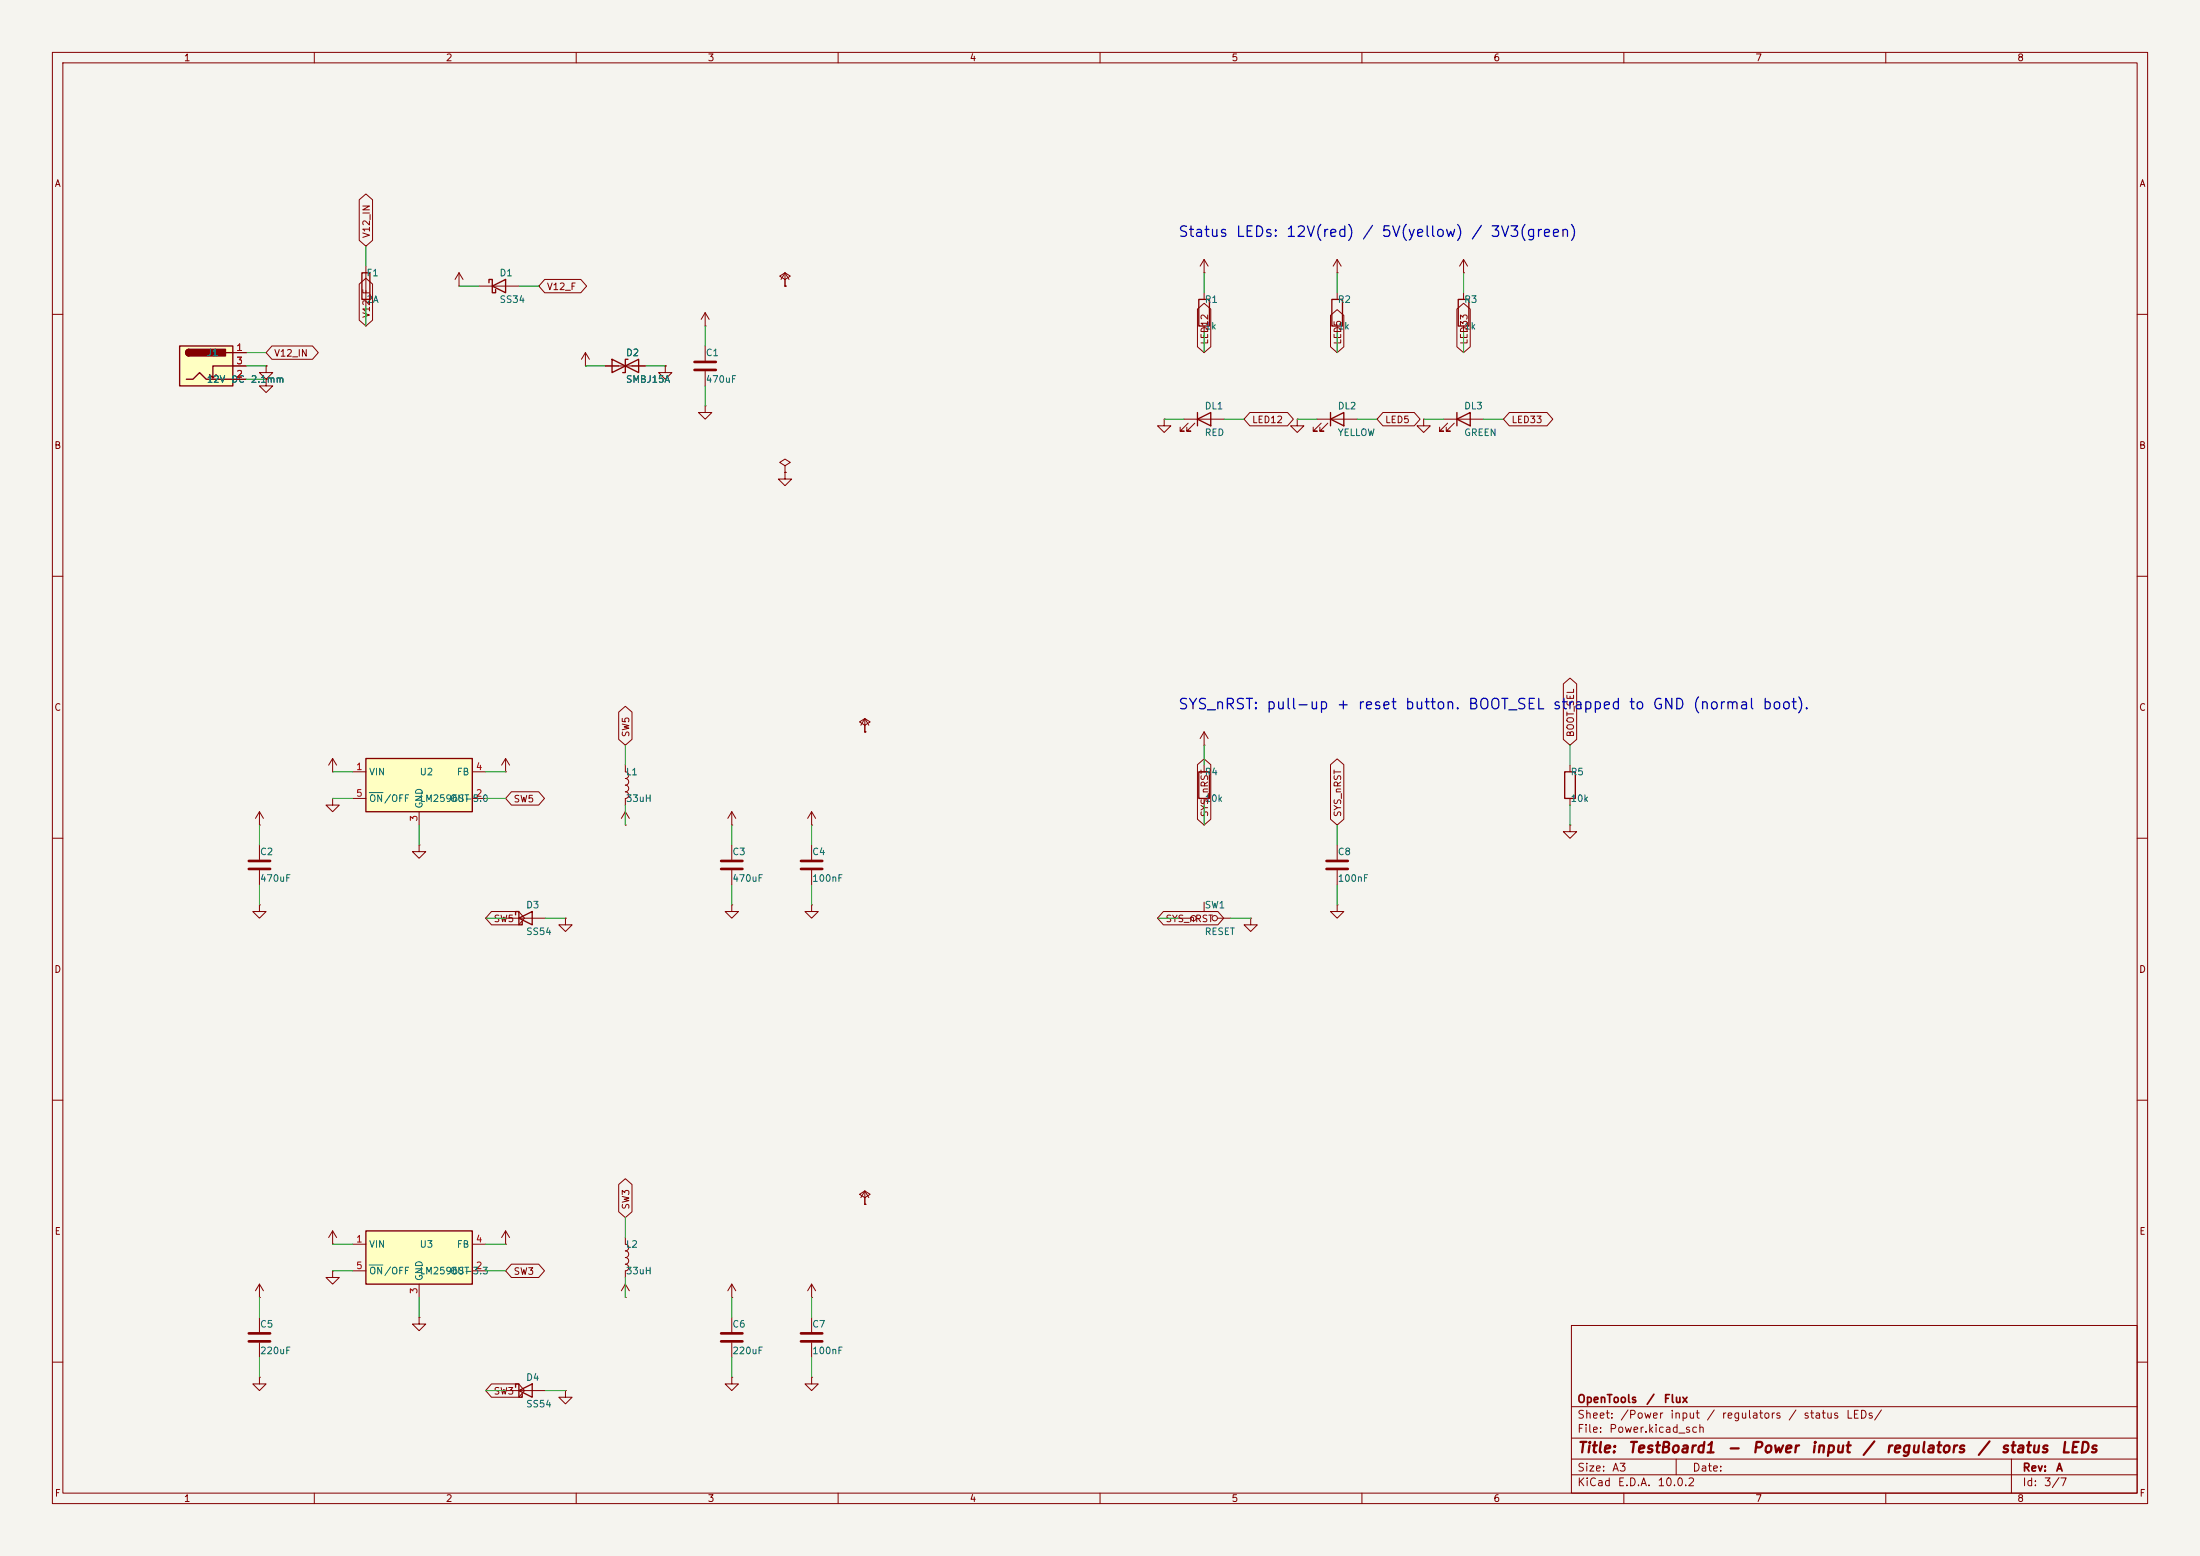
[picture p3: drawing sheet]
<svg xmlns="http://www.w3.org/2000/svg" width="420mm" height="297mm" viewBox="0 0 420 297" stroke-linecap="round" stroke-linejoin="round" font-family="sans-serif">
<path d="M0 0h420v297h-420z" fill="#f5f4ef" stroke="#f5f4ef" stroke-width=".19"/>
<g fill="none" stroke="#840000" stroke-width=".19">
<path d="M10 10h400v277h-400zM12 12h396v273h-396zM60 10v2M110 10v2M160 10v2M210 10v2M260 10v2M310 10v2M360 10v2M69.8 50.8v7.6M149.9 54.6h.1M149.9 52.1l-.8 1.2"/>
<path d="M149.9 52.1l.7 1.2M149.9 52.1v2.5M10 60h2M408 60h2M10 110h2M408 110h2M10 160h2M408 160h2M49.5 172.7v1.3h1.3l-1.3 1.3-1.2-1.3h1.2M49.5 172.7h.1M139.7 161.3v2.8M139.7 166.1v2.8"/>
<path d="M255.3 172.7v1.3h1.2l-1.2 1.3-1.3-1.3h1.3M255.3 172.7h.1M10 210h2M408 210h2M49.5 247.6h.1M49.5 245.1v2.5M49.5 251.5v2.8M49.5 256.3v2.8M49.5 245.1l-.7 1.3M49.5 245.1l.8 1.3M300 253h108v32h-108zM10 260h2"/>
<path d="M300 278.5h108M300 274.5h108M300 268.5h108M320 278.5v3M384 278.5v6.5M408 260h2M60 285v2M110 285v2M160 285v2M210 285v2M260 285v2M300 281.5h108"/>
<path d="M310 285v2M360 285v2"/>
</g>
<path d="M137.7 164.3h4M137.7 165.9h4M47.5 254.5h4.1M47.5 256h4.1" fill="none" stroke="#840000" stroke-width=".51"/>
<path d="M69.1 52.1h1.5v5.1h-1.5z" fill="none" stroke="#840000" stroke-width=".25"/>
<path d="M34.3 66h10.1v7.7h-10.1z" fill="#ffffc2"/>
<g fill="none" stroke="#840000" stroke-width=".25">
<path d="M93.3 54v-.7h.7v2.6h.6v-.7M94 54.6l2.5-1.3v2.6zM228.9 57.2h2v5h-2zM254.3 57.2h2v5h-2zM278.4 57.2h2v5h-2zM34.3 66h10.1v7.7h-10.1zM35.6 72.4h1.2l1.3-1.3 1.3 1.3h5M36.1 66.7a.64 .64 0 0 0-.7 .6 .64 .64 0 0 0 .7 .6M41.3 71.5l-.7 .6M43.2 67.3h1.2M44.4 69.9h-3.8v2.2l-.6-.6M116.8 68.6v2.5l5.1-2.5v2.5z"/>
<path d="M119.9 68.6h-.5v2.5h-.5M228.6 78.7v2.6M278.1 78.7v2.6M228.6 80l2.5-1.3v2.6zM278.1 80l2.6-1.3v2.6zM228.9 147.3h2v5.1h-2zM298.7 147.3h2v5.1h-2zM98.4 264.8v-.6h.7v2.5h.6v-.6M99.1 265.4l2.5-1.2v2.5z"/>
</g>
<g fill="#840000" stroke="#840000" stroke-width=".25">
<path d="M35.6 66.9l.5-.2v1.2a.63 .63 0 0 1-.6-.3 .63 .63 0 0 1 .1-.7z"/>
<path d="M36.1 66.7h7v1.2h-7z"/>
</g>
<g fill="none" stroke="#840000" stroke-width=".19">
<path d="M87.6 54.6h.1M87.6 52.1l-.7 1.2M87.6 52.1l.8 1.2M87.6 52.1v2.5M91.4 54.6h7.7M134.6 59.7l-.7 1.3M134.6 59.7l.8 1.3M134.6 59.7v2.5M149.9 53.3l1-.6-1-.6-1.1 .6 1.1 .6v1.3M149.9 54.6h.1M229.9 55.9v1.3M255.3 55.9v1.3"/>
<path d="M279.4 55.9v1.3M44.4 67.3h2.6M44.4 72.4h2.6M44.4 69.9h2.6M50.8 72.4v1.3h1.3l-1.3 1.2-1.3-1.2h1.3M50.8 72.4h.1M50.8 69.9v1.2h1.3l-1.3 1.3-1.3-1.3h1.3M50.8 69.9h.1M111.8 69.9h.1M111.8 67.3l-.8 1.3M111.8 67.3l.7 1.3M111.8 67.3v2.6"/>
<path d="M115.6 69.9h7.6M127 69.9v1.2h1.3l-1.3 1.3-1.3-1.3h1.3M127 69.9h.1M134.6 62.2h.1M134.6 77.5v1.2h1.3l-1.3 1.3-1.3-1.3h1.3M134.6 77.5h.1M134.6 66v2.8M134.6 70.9v2.8M229.9 62.2v1.3M255.3 62.2v1.3M279.4 62.2v1.3M149.9 90.2v1.2h1.2l-1.2 1.3-1.3-1.3h1.3"/>
<path d="M149.9 90.2h.1M149.9 88.9l1-.6-1-.7-1.1 .7 1.1 .6v1.3M222.2 80v1.3h1.3l-1.3 1.3-1.2-1.3h1.2M222.2 80h.1M226.1 80h7.6M226.8 80.8l-1.5 1.5h.8h-.8v-.8M228.1 80.8l-1.5 1.5h.7h-.7v-.8M275.6 80h7.6M276.4 80.8l-1.6 1.5h.8h-.8v-.8M277.6 80.8l-1.5 1.5h.8h-.8v-.8M165.1 138.4l1-.6-1-.6-1 .6 1 .6v1.3M165.1 139.7h.1"/>
<path d="M165.1 137.2l-.8 1.2M165.1 137.2l.8 1.2M165.1 137.2v2.5M229.9 139.7v2.5M229.9 139.7l-.8 1.3M229.9 139.7l.7 1.3M96.5 147.3h.1M96.5 144.8l-.7 1.3M96.5 144.8l.8 1.3M96.5 144.8v2.5M139.7 157.5h.1M139.7 154.9l-.8 1.3"/>
<path d="M139.7 154.9l.8 1.3M139.7 154.9v2.6M154.9 157.5h.1M154.9 154.9v2.6M154.9 154.9l-.7 1.3M154.9 154.9l.8 1.3M229.9 142.2h.1M229.9 146.1v1.2M229.9 152.4v1.3M299.7 157.5v1.3h1.3l-1.3 1.2-1.3-1.2h1.3M299.7 157.5h.1M299.7 146.1v1.2"/>
<path d="M299.7 152.4v1.3M80 161.3v1.3h1.3l-1.3 1.2-1.3-1.2h1.3M80 161.3h.1M139.7 172.7v1.3h1.3l-1.3 1.3-1.3-1.3h1.3M139.7 172.7h.1M154.9 172.7v1.3h1.3l-1.3 1.3-1.2-1.3h1.2M154.9 172.7h.1M154.9 161.3v2.8M154.9 166.1v2.8M224.8 175.3h2.5M227.3 174h5.1M229.9 172.2v1.8"/>
<path d="M232.4 175.3h2.5M238.8 175.3v1.2h1.2l-1.2 1.3-1.3-1.3h1.3M238.8 175.3h.1M255.3 161.3v2.8M255.3 166.1v2.8M96.5 237.5h.1M96.5 234.9v2.6M96.5 234.9l-.7 1.3M96.5 234.9l.8 1.3M119.4 236.2v1.3a.64 .64 0 0 1 .6 .6 .64 .64 0 0 1-.6 .7 .64 .64 0 0 1 .6 .6 .64 .64 0 0 1-.6 .6M165.1 228.6l1-.6-1-.7-1 .7 1 .6v1.3M165.1 229.9h.1"/>
<path d="M165.1 227.3v2.6M165.1 227.3l-.8 1.3M165.1 227.3l.8 1.3M119.4 240a.64 .64 0 0 1 .6 .7 .64 .64 0 0 1-.6 .6 .64 .64 0 0 1 .6 .6 .64 .64 0 0 1-.6 .7v1.2M119.4 247.6h.1M119.4 245.1v2.5M119.4 245.1l-.8 1.3M119.4 245.1l.7 1.3M139.7 247.6h.1M139.7 245.1v2.5M139.7 251.5v2.8M139.7 256.3v2.8"/>
<path d="M139.7 245.1l-.8 1.3M139.7 245.1l.8 1.3M154.9 247.6h.1M154.9 245.1v2.5M154.9 251.5v2.8M154.9 256.3v2.8M154.9 245.1l-.7 1.3M154.9 245.1l.8 1.3M49.5 262.9v1.3h1.3l-1.3 1.2-1.2-1.2h1.2M49.5 262.9h.1M96.5 265.4h7.6M107.9 265.4v1.3h1.3l-1.3 1.3-1.2-1.3h1.2"/>
<path d="M107.9 265.4h.1M139.7 262.9v1.3h1.3l-1.3 1.2-1.3-1.2h1.3M139.7 262.9h.1M154.9 262.9v1.3h1.3l-1.3 1.2-1.2-1.2h1.2M154.9 262.9h.1"/>
<circle cx="227.8" cy="175.3" r=".51"/>
<circle cx="231.9" cy="175.3" r=".51"/>
</g>
<path d="M132.6 69.1h4.1M132.6 70.6h4.1M152.9 164.3h4.1M152.9 165.9h4.1M253.2 164.3h4.1M253.2 165.9h4.1M137.7 254.5h4M137.7 256h4M152.9 254.5h4.1M152.9 256h4.1" fill="none" stroke="#840000" stroke-width=".51"/>
<path d="M69.8 144.8h20.4v10.1h-20.4z" fill="#ffffc2"/>
<path d="M254 78.7v2.6M254 80l2.5-1.3v2.6zM69.8 144.8h20.4v10.1h-20.4z" fill="none" stroke="#840000" stroke-width=".25"/>
<g fill="none" stroke="#840000" stroke-width=".19">
<path d="M247.6 80v1.3h1.3l-1.3 1.3-1.2-1.3h1.2M247.6 80h.1M251.5 80h7.6M252.2 80.8l-1.5 1.5h.8h-.8v-.8M253.5 80.8l-1.5 1.5h.7h-.7v-.8M271.8 80v1.3h1.2l-1.2 1.3-1.3-1.3h1.3M271.8 80h.1M63.5 147.3h.1M63.5 152.4v1.3h1.3l-1.3 1.2-1.3-1.2h1.3M63.5 152.4h.1M63.5 144.8l-.8 1.3M63.5 144.8l.8 1.3"/>
<path d="M63.5 144.8v2.5M67.3 147.3h2.5M67.3 152.4h2.5M80 154.9v2.6M90.2 147.3h2.5M90.2 152.4h2.5M119.4 157.5h.1M119.4 154.9l-.8 1.3M119.4 154.9l.7 1.3M119.4 154.9v2.6"/>
</g>
<path d="M70.5 151.3h2.6" fill="none" stroke="#006464" stroke-width=".19"/>
<path d="M69.8 234.9h20.4v10.2h-20.4z" fill="#ffffc2"/>
<path d="M98.4 174.6v-.6h.7v2.5h.6v-.6M99.1 175.3l2.5-1.3v2.5zM69.8 234.9h20.4v10.2h-20.4z" fill="none" stroke="#840000" stroke-width=".25"/>
<g fill="none" stroke="#840000" stroke-width=".19">
<path d="M68.6 38.1l1.2-1.1 1.3 1.1v7.8l-1.3 1.1-1.2-1.1zM68.6 54.2l1.2-1.1 1.3 1.1v6.9l-1.3 1.1-1.2-1.1zM104 53.3h6.9l1.1 1.3-1.1 1.3h-6.9l-1.1-1.3zM149.9 54.6h.1M228.6 59l1.3-1.1 1.2 1.1v7.2l-1.2 1.1-1.3-1.1zM229.9 52.1h.1M229.9 49.5l-.8 1.3M229.9 49.5l.7 1.3M229.9 49.5v2.6M255.3 52.1h.1M255.3 49.5l-.8 1.3M255.3 49.5l.7 1.3"/>
<path d="M255.3 49.5v2.6M278.1 59l1.3-1.1 1.3 1.1v7.2l-1.3 1.1-1.3-1.1zM279.4 52.1h.1M279.4 49.5l-.8 1.3M279.4 49.5l.8 1.3M279.4 49.5v2.6M44.4 67.3h2.6M44.4 72.4h2.6M44.4 69.9h2.6M50.8 72.4h.1M50.8 69.9h.1M51.9 66h7.8l1.1 1.3-1.1 1.3h-7.8l-1.1-1.3z"/>
<path d="M115.6 69.9h2.5M120.6 69.9h2.6M127 69.9h.1M238.6 78.7h7.2l1.1 1.3-1.1 1.3h-7.2l-1.1-1.3zM254 60.2l1.3-1.1 1.2 1.1v6l-1.2 1.1-1.3-1.1zM264 78.7h6l1.1 1.3-1.1 1.3h-6l-1.1-1.3zM288.1 78.7h7.2l1.1 1.3-1.1 1.3h-7.2l-1.1-1.3zM149.9 90.2h.1M118.1 135.9l1.3-1.1 1.3 1.1v5.2l-1.3 1.1-1.3-1.1zM165.1 139.7h.1M298.4 130.5l1.3-1.1 1.3 1.1v10.6l-1.3 1.1-1.3-1.1zM49.5 157.5h.1"/>
<path d="M49.5 154.9v2.6M49.5 154.9l-.7 1.3M49.5 154.9l.8 1.3M97.6 151.1h5.2l1.1 1.3-1.1 1.3h-5.2l-1.1-1.3zM119.4 146.1v1.2a.64 .64 0 0 1 .6 .7 .64 .64 0 0 1-.6 .6M119.4 148.6a.64 .64 0 0 1 .6 .6 .64 .64 0 0 1-.6 .7 .64 .64 0 0 1 .6 .6 .64 .64 0 0 1-.6 .6 .64 .64 0 0 1 .6 .7 .64 .64 0 0 1-.6 .6v1.3M228.6 146l1.3-1.1 1.2 1.1v10.4l-1.2 1.1-1.3-1.1zM254 146l1.3-1.1 1.2 1.1v10.4l-1.2 1.1-1.3-1.1zM49.5 161.3v2.8M49.5 166.1v2.8M93.8 174h5.2l1.1 1.3-1.1 1.2h-5.2l-1.1-1.2zM96.5 175.3h7.6"/>
<path d="M107.9 175.3v1.2h1.3l-1.3 1.3-1.2-1.3h1.2M107.9 175.3h.1M222.1 174h10.4l1.1 1.3-1.1 1.2h-10.4l-1.1-1.2zM63.5 237.5h.1M63.5 234.9l-.8 1.3M63.5 234.9l.8 1.3M63.5 234.9v2.6M67.3 237.5h2.5M90.2 237.5h2.5M118.1 226.1l1.3-1.1 1.3 1.1v5.2l-1.3 1.1-1.3-1.1zM165.1 229.9h.1M63.5 242.6v1.2h1.3l-1.3 1.3-1.3-1.3h1.3"/>
<path d="M63.5 242.6h.1M67.3 242.6h2.5M80 251.5v1.2h1.3l-1.3 1.3-1.3-1.3h1.3M80 251.5h.1M80 245.1v2.5M90.2 242.6h2.5M97.6 241.3h5.2l1.1 1.3-1.1 1.2h-5.2l-1.1-1.2zM93.8 264.2h5.2l1.1 1.2-1.1 1.3h-5.2l-1.1-1.3z"/>
</g>
<path d="M70.5 241.5h2.6" fill="none" stroke="#006464" stroke-width=".19"/>
<path d="M47.5 164.3h4.1M47.5 165.9h4.1" fill="none" stroke="#840000" stroke-width=".51"/>
<g fill="none" stroke="#009600" stroke-width=".19">
<path d="M69.8 47v3.8M69.8 58.4v3.8M87.6 54.6h3.8M99.1 54.6h3.8M229.9 52.1v3.8M255.3 52.1v3.8M279.4 52.1v3.8M47 69.9h3.8M47 67.3h3.8M47 72.4h3.8M111.8 69.9h3.8M123.2 69.9h3.8"/>
<path d="M134.6 62.2v3.8M134.6 73.7v3.8M229.9 63.5v3.8M255.3 63.5v3.8M279.4 63.5v3.8M222.2 80h3.9M233.7 80h3.8M247.6 80h3.9M259.1 80h3.8M271.8 80h3.8M283.2 80h3.8M49.5 157.5v3.8"/>
<path d="M63.5 152.4h3.8M63.5 147.3h3.8M80 157.5v3.8M92.7 152.4h3.8M92.7 147.3h3.8M119.4 142.2v3.9M119.4 153.7v3.8M139.7 157.5v3.8M154.9 157.5v3.8M229.9 142.2v3.9M229.9 153.7v3.8M255.3 157.5v3.8"/>
<path d="M299.7 142.2v3.9M299.7 153.7v3.8M49.5 168.9v3.8M92.7 175.3h3.8M104.1 175.3h3.8M139.7 168.9v3.8M154.9 168.9v3.8M221 175.3h3.8M234.9 175.3h3.9M255.3 168.9v3.8M63.5 237.5h3.8M92.7 237.5h3.8"/>
<path d="M119.4 232.4v3.8M49.5 247.6v3.9M49.5 259.1v3.8M63.5 242.6h3.8M80 247.6v3.9M92.7 242.6h3.8M119.4 243.8v3.8M139.7 247.6v3.9M139.7 259.1v3.8M154.9 247.6v3.9M154.9 259.1v3.8M92.7 265.4h3.8"/>
<path d="M104.1 265.4h3.8"/>
</g>
<g font-size="2" fill="#0000c2">
<text x="224.8" y="45.7">Status LEDs: 12V(red) / 5V(yellow) / 3V3(green)</text>
<text x="224.8" y="135.9">SYS_nRST: pull-up + reset button. BOOT_SEL strapped to GND (normal boot).</text>
</g>
<g font-size="2" fill="#840000">
<text x="301" y="277.8">Title:</text>
<text x="310.7" y="277.8">TestBoard1</text>
<text x="329.6" y="277.8">-</text>
<text x="334.4" y="277.8">Power</text>
<text x="345.5" y="277.8">input</text>
<text x="355.4" y="277.8">/</text>
<text x="359.8" y="277.8">regulators</text>
<text x="377.4" y="277.8">/</text>
<text x="381.8" y="277.8">status</text>
<text x="393.2" y="277.8">LEDs</text>
</g>
<g font-size="1.5" fill="#840000">
<text x="301" y="268.1">OpenTools</text>
<text x="314.2" y="268.1">/</text>
<text x="317.5" y="268.1">Flux</text>
<text x="301" y="273.8">File:</text>
<text x="301" y="271.1">Sheet:</text>
<text x="307.1" y="273.8">Power.kicad_sch</text>
<text x="309.2" y="271.1">/Power</text>
<text x="318.7" y="271.1">input</text>
<text x="325.7" y="271.1">/</text>
<text x="328.5" y="271.1">regulators</text>
<text x="341.3" y="271.1">/</text>
<text x="344.1" y="271.1">status</text>
<text x="352.3" y="271.1">LEDs/</text>
<text x="301" y="281.2">Size:</text>
<text x="307.6" y="281.2">A3</text>
<text x="323" y="281.2">Date:</text>
<text x="386" y="281.2">Rev:</text>
<text x="392.4" y="281.2">A</text>
<text x="301" y="284">KiCad</text>
<text x="308.7" y="284">E.D.A.</text>
<text x="316.3" y="284">10.0.2</text>
<text x="386" y="284">Id:</text>
<text x="390.1" y="284">3/7</text>
</g>
<g font-size="1.3" fill="#840000">
<text x="35" y="12">1</text>
<text x="85" y="12">2</text>
<text x="135" y="12">3</text>
<text x="185" y="12">4</text>
<text x="235" y="12">5</text>
<text x="285" y="12">6</text>
<text x="335" y="12">7</text>
<text x="385" y="12">8</text>
<text x="10.3" y="36">A</text>
<text x="408.3" y="36">A</text>
<text x="70.9" y="45.6" transform="rotate(-90 70.9 45.6)">V12_IN</text>
<text x="104.3" y="55.7">V12_F</text>
<text x="70.9" y="60.8" transform="rotate(-90 70.9 60.8)">V12_F</text>
<text x="230.9" y="65.9" transform="rotate(-90 230.9 65.9)">LED12</text>
<text x="256.3" y="65.9" transform="rotate(-90 256.3 65.9)">LED5</text>
<text x="280.5" y="65.9" transform="rotate(-90 280.5 65.9)">LED33</text>
<text x="52.2" y="68.4">V12_IN</text>
<text x="238.9" y="81.1">LED12</text>
<text x="264.3" y="81.1">LED5</text>
<text x="288.4" y="81.1">LED33</text>
<text x="10.3" y="86">B</text>
<text x="408.2" y="86">B</text>
<text x="10.3" y="136">C</text>
<text x="408.2" y="136">C</text>
<text x="120.4" y="140.8" transform="rotate(-90 120.4 140.8)">SW5</text>
<text x="300.8" y="140.8" transform="rotate(-90 300.8 140.8)">BOOT_SEL</text>
<text x="97.9" y="153.5">SW5</text>
<text x="230.9" y="156.1" transform="rotate(-90 230.9 156.1)">SYS_nRST</text>
<text x="256.3" y="156.1" transform="rotate(-90 256.3 156.1)">SYS_nRST</text>
<text x="94.1" y="176.3">SW5</text>
<text x="222.4" y="176.3">SYS_nRST</text>
<text x="10.3" y="186">D</text>
<text x="408.2" y="186">D</text>
<text x="120.4" y="231" transform="rotate(-90 120.4 231)">SW3</text>
<text x="10.3" y="236">E</text>
<text x="408.3" y="236">E</text>
<text x="97.9" y="243.6">SW3</text>
<text x="94.1" y="266.5">SW3</text>
<text x="10.3" y="286">F</text>
<text x="35" y="287">1</text>
<text x="85" y="287">2</text>
<text x="135" y="287">3</text>
<text x="185" y="287">4</text>
<text x="235" y="287">5</text>
<text x="285" y="287">6</text>
<text x="335" y="287">7</text>
<text x="385" y="287">8</text>
<text x="408.3" y="286">F</text>
</g>
<g font-size="1.3" fill="#006464">
<text x="69.9" y="53">F1</text>
<text x="95.3" y="53">D1</text>
<text x="69.9" y="58.1">2A</text>
<text x="95.3" y="58.1">SS34</text>
<text x="229.9" y="58.1">R1</text>
<text x="255.3" y="58.1">R2</text>
<text x="279.4" y="58.1">R3</text>
<text x="229.9" y="63.2">1k</text>
<text x="255.3" y="63.2">1k</text>
<text x="279.4" y="63.2">1k</text>
<text x="39.4" y="68.3">J1</text>
<text x="119.4" y="68.3">D2</text>
<text x="134.6" y="68.3">C1</text>
<text x="39.4" y="73.4">12V</text>
<text x="44.1" y="73.4">DC</text>
<text x="47.8" y="73.4">2.1mm</text>
<text x="119.4" y="73.4">SMBJ15A</text>
<text x="134.6" y="73.4">470uF</text>
<text x="229.9" y="78.4">DL1</text>
<text x="229.9" y="83.5">RED</text>
<text x="255.3" y="83.5">YELLOW</text>
<text x="255.3" y="78.4">DL2</text>
<text x="279.4" y="83.5">GREEN</text>
<text x="279.4" y="78.4">DL3</text>
<text x="70.4" y="148.3">VIN</text>
<text x="80" y="148.3">U2</text>
<text x="87.1" y="148.3">FB</text>
<text x="119.4" y="148.3">L1</text>
<text x="229.9" y="148.3">R4</text>
<text x="299.7" y="148.3">R5</text>
<text x="70.4" y="153.4">ON/OFF</text>
<text x="80" y="153.4">LM2596S-5.0</text>
<text x="81" y="154.4" transform="rotate(-90 81 154.4)">GND</text>
<text x="85.8" y="153.4">OUT</text>
<text x="119.4" y="153.4">33uH</text>
<text x="229.9" y="153.4">10k</text>
<text x="299.7" y="153.4">10k</text>
<text x="49.5" y="163.5">C2</text>
<text x="139.7" y="163.5">C3</text>
<text x="154.9" y="163.5">C4</text>
<text x="255.3" y="163.5">C8</text>
<text x="49.5" y="168.6">470uF</text>
<text x="100.3" y="173.7">D3</text>
<text x="139.7" y="168.6">470uF</text>
<text x="154.9" y="168.6">100nF</text>
<text x="229.9" y="173.7">SW1</text>
<text x="255.3" y="168.6">100nF</text>
<text x="100.3" y="178.8">SS54</text>
<text x="229.9" y="178.8">RESET</text>
<text x="70.4" y="238.5">VIN</text>
<text x="80" y="238.5">U3</text>
<text x="87.1" y="238.5">FB</text>
<text x="119.4" y="238.5">L2</text>
<text x="70.4" y="243.5">ON/OFF</text>
<text x="80" y="243.5">LM2596S-3.3</text>
<text x="81" y="244.6" transform="rotate(-90 81 244.6)">GND</text>
<text x="85.8" y="243.5">OUT</text>
<text x="119.4" y="243.5">33uH</text>
<text x="49.5" y="253.7">C5</text>
<text x="139.7" y="253.7">C6</text>
<text x="154.9" y="253.7">C7</text>
<text x="49.5" y="258.8">220uF</text>
<text x="100.3" y="263.9">D4</text>
<text x="139.7" y="258.8">220uF</text>
<text x="154.9" y="258.8">100nF</text>
<text x="100.3" y="268.9">SS54</text>
</g>
<g font-size="1.3" fill="#a90000">
<text x="45" y="67.3">1</text>
<text x="45" y="69.8">3</text>
<text x="45" y="72.4">2</text>
<text x="67.9" y="147.3">1</text>
<text x="90.7" y="147.3">4</text>
<text x="67.9" y="152.4">5</text>
<text x="90.7" y="152.4">2</text>
<text x="80" y="156.9" transform="rotate(-90 80 156.9)">3</text>
<text x="67.9" y="237.5">1</text>
<text x="90.7" y="237.5">4</text>
<text x="67.9" y="242.5">5</text>
<text x="90.7" y="242.5">2</text>
<text x="80" y="247.1" transform="rotate(-90 80 247.1)">3</text>
</g>
</svg>
